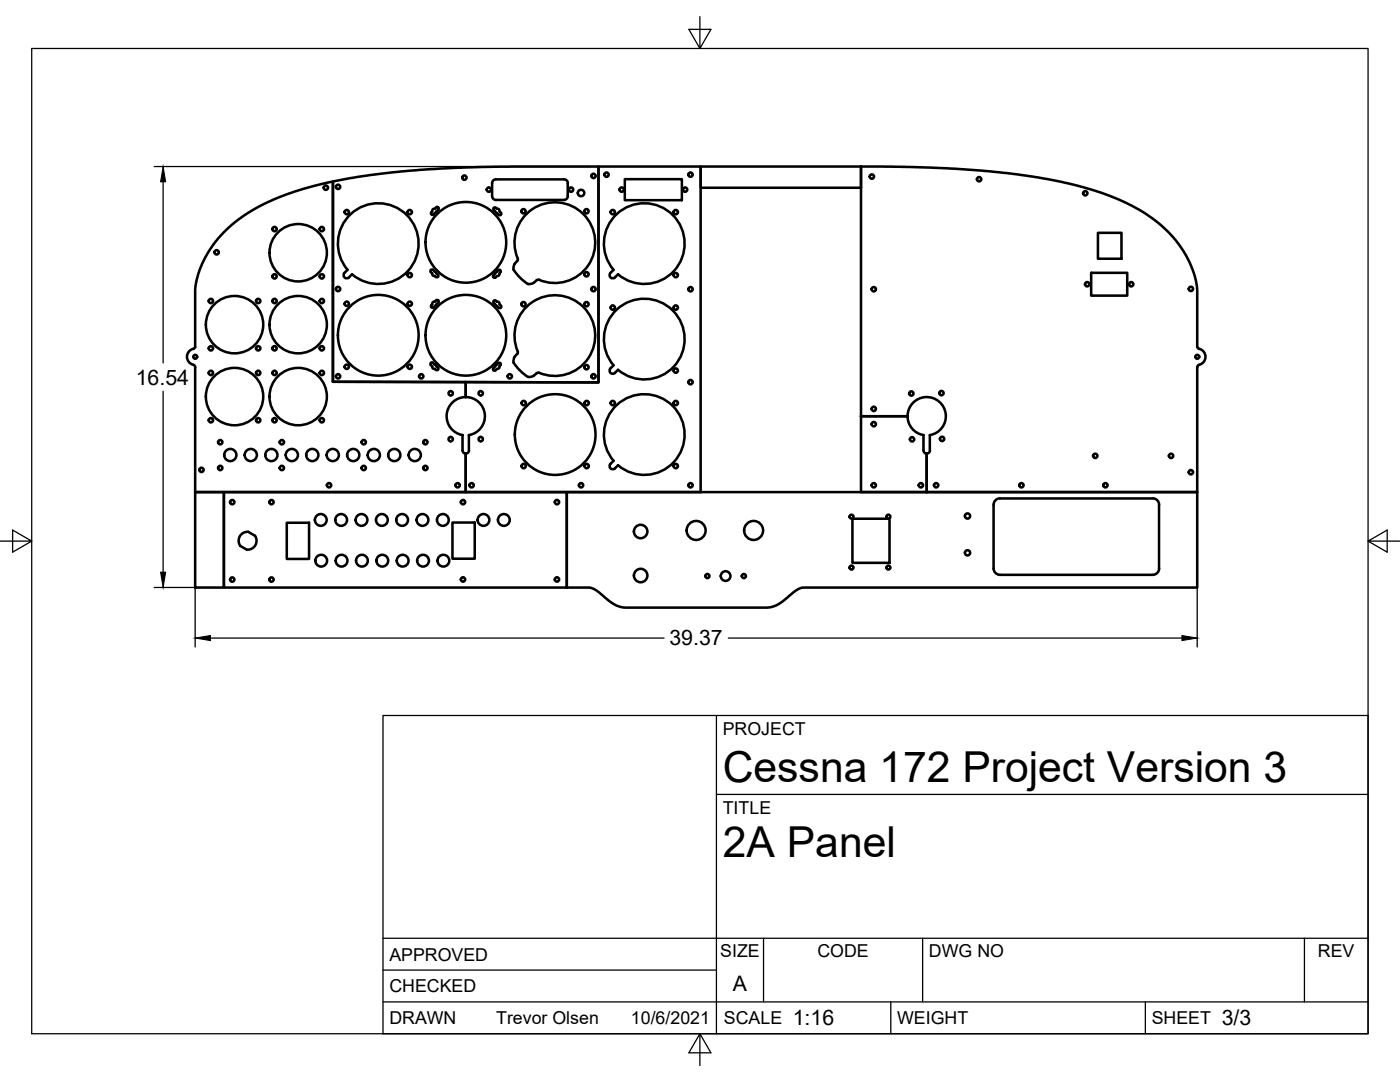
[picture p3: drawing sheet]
<svg xmlns="http://www.w3.org/2000/svg" width="279mm" height="216mm" viewBox="0 0 279 216" stroke-linecap="round" stroke-linejoin="round" font-family="sans-serif">
<!-- layer: Visible -->
<g fill="none" stroke="#000" stroke-width=".51">
<path d="M66.4 36.2l4.9-.9 5.6-.7 11.4-1 11.5-.3 19.6-.1v43.1l-53-.1zM98.2 36.6v2.5a.77 .77 0 0 0 .8 .8h13.6a.77 .77 0 0 0 .7-.8v-2.5M98.2 36.5a.77 .77 0 0 1 .8-.7h13.5a.74 .74 0 0 1 .8 .7M124.7 35.8h11.4v4.1h-11.4zM171.8 33.2h-32v4.3h32M171.8 33.2l9.9 .1 8.7 .4 7.1 .5 7.3 .9 6.8 1.1 4.6 1.2 5.2 1.7 4.5 2 3.9 2.4 3 2.5 2.6 2.9 1.9 3.3 1 2.3 .6 2.8v11.9a.77 .77 0 0 0 .8 .6 1.69 1.69 0 0 1 .8 1.7 1.69 1.69 0 0 1-1.4 1.4l-.2 .4v24.9h-54M171.8 33.2v65h13.1M70 42.7a8.1 8.1 0 0 1 11.2 .2 8.1 8.1 0 0 1 .2 11.2 8.1 8.1 0 0 1-11.1 .6l-.6 .7a.64 .64 0 0 1-1 0 .64 .64 0 0 1 0-1l.7-.6a8.1 8.1 0 0 1 .6-11.1zM86 54.3l.3 .3M86.3 54.5l.1 .5 .4 .1M86.4 53.9l.4 .3M86.4 53.8a.31 .31 0 0 0-.4 .1 .31 .31 0 0 0 0 .4"/>
<path d="M86.8 55.1l.2 .2M86.8 54.2l.3 .3M87 41.4l-.6 .4-.1 .4M87 59.9l-.2 .3M87 59.9a.31 .31 0 0 1 .5 0 .31 .31 0 0 1 0 .5l-.7 .6M87 41.4a.31 .31 0 0 1 .5 0 .31 .31 0 0 1 0 .4l-.4 .4M87.1 54.5l.3 .3M87.1 42.2l-.6 .6a.31 .31 0 0 1-.4 0 .31 .31 0 0 1 0-.4l.2-.2M87.4 54.8a.31 .31 0 0 1 0 .4 .31 .31 0 0 1-.4 0M99 41.5l.6 .3 .1 .4M99 41.5a.31 .31 0 0 0-.5 0 .31 .31 0 0 0 0 .4l1 1a.31 .31 0 0 0 .5 0 .31 .31 0 0 0 0-.5M99.7 42.2l.2 .2"/>
<path d="M99.8 54.4l-.2 .5-.4 .2M99.9 54.3a.31 .31 0 0 0 0-.3 .31 .31 0 0 0-.3-.2l-1.1 1.1a.31 .31 0 0 0 0 .4 .31 .31 0 0 0 .4 0l.2-.2M102.7 52.6l-.1 .3a1.48 1.48 0 0 0 .6 1.8l1.7 1.6a1.28 1.28 0 0 0 1.6 .1M103.2 52l-.5 .6M103.3 52.1l.1-.4a8.1 8.1 0 0 1 6.1-11.3 8.1 8.1 0 0 1 9.2 9 8.1 8.1 0 0 1-11.1 6.4M107.1 55.9l-.6 .5M107.6 55.8l-.5 .1M123.1 42.7a8.1 8.1 0 0 1 11.2 .2 8.1 8.1 0 0 1 .2 11.2 8.1 8.1 0 0 1-11.2 .6l-.6 .7a.65 .65 0 0 1-.9 0 .65 .65 0 0 1 0-1l.7-.6a8.1 8.1 0 0 1 .6-11.1zM217.8 54.4h7.2v4.6h-7.2zM219.1 46.5h4.7v5.1h-4.7zM66.4 76.2v-40l-3.2 .8-4.2 1.2-4.1 1.5-2.3 1-3.1 1.8-2.5 1.7-1.8 1.6-1.7 1.8-1.6 2.2-1 1.7-.9 1.9-.8 2.5-.3 1.9 .1 11.4-.2 .3a1.7 1.7 0 0 0-1.5 1.7 1.7 1.7 0 0 0 1.5 1.7l.2 .4-.1 24.9h54v-7.7M66.4 76.2h26.5v3"/>
<path d="M86.8 60.2l-.4 .1-.3 .6a.31 .31 0 0 0 0 .4 .31 .31 0 0 0 .4 0l.3-.3M86.8 72.8l-.4-.4a.31 .31 0 0 0-.4 0 .31 .31 0 0 0 0 .4l.4 .7 .4 .1M86.8 72.8l.3 .3M87.1 73.1l.3 .2a.31 .31 0 0 1 0 .5 .31 .31 0 0 1-.4 0l-.2-.2M92.9 79.2v-3l26.5 .1v-43.1h20.4v65h-46.9v-7.7M93 79.2a3.8 3.8 0 0 1 3.8 3.5 3.8 3.8 0 0 1-3.2 4.1v3.1a.61 .61 0 0 1-.6 .6M93 79.2a3.9 3.9 0 0 0-3.9 3.6 3.9 3.9 0 0 0 3.2 4.1v3a.65 .65 0 0 0 .7 .6M98.5 73.5a.31 .31 0 0 0 0 .4 .31 .31 0 0 0 .4 0l.2-.3M98.8 60.7l.4 .3M99 60l.1 .2M99 60a.31 .31 0 0 0-.5 0 .31 .31 0 0 0 0 .5l.3 .2M99.1 72.8l-.6 .7"/>
<path d="M99.2 60.2l.4 .1 .3 .7M99.4 72.5l-.3 .3M99.4 72.5a.31 .31 0 0 1 .5 0 .31 .31 0 0 1 0 .4M99.8 72.9l-.2 .6-.4 .1M100 61a.31 .31 0 0 1 0 .4 .31 .31 0 0 1-.5 0l-.4-.4M103.2 70.6a1.62 1.62 0 0 0 0 2.7l1.2 1.2 1 .7M103.3 70.6l.1-.3a8.1 8.1 0 0 1 6.1-11.3 8.1 8.1 0 0 1 9.2 8.9 8.1 8.1 0 0 1-11.1 6.5M106.5 74.9l-.5 .3h-.6M107.6 74.4l-.5 .1-.6 .5M123.1 61.7a8.1 8.1 0 0 1 11.2 .3 8.1 8.1 0 0 1 .2 11.1 8.1 8.1 0 0 1-11.2 .7l-.6 .6a.64 .64 0 0 1-.9 0 .64 .64 0 0 1 0-.9l.7-.6a8.1 8.1 0 0 1 .6-11.2zM38.9 98.2h5.8v19h-5.8zM44.7 98.2h68.4v19h-68.4z"/>
<path d="M113.1 98.2h125.8v19h-78.7l-1.4 .7-3.3 2.6a5 5 0 0 1-2.6 .7h-28.2a7.1 7.1 0 0 1-4.4-2.4l-1.2-.9-1.1-.6-4.9-.1zM123.1 80.8a8.1 8.1 0 0 1 11.2 .2 8.1 8.1 0 0 1 .2 11.2 8.1 8.1 0 0 1-11.2 .6l-.6 .7a.64 .64 0 0 1-.9 0 .64 .64 0 0 1 0-.9l.7-.7a8.1 8.1 0 0 1 .6-11.1zM171.8 83.1h9.3M181.1 83a4 4 0 0 0 3.2 3.9v3a.65 .65 0 0 0 .6 .6M181.1 83a3.8 3.8 0 0 1 3.6-3.8 3.8 3.8 0 0 1 4 3.4 3.8 3.8 0 0 1-3.1 4.2v.1M184.9 90.5v7.7M185.6 86.9v3M185.6 89.9a.65 .65 0 0 1-.7 .6M199.6 99.5h30.4M199.6 99.4a1.28 1.28 0 0 0-1.3 1.3v12.7M230 99.4a1.28 1.28 0 0 1 1.3 1.3M50.9 106.9a1.79 1.79 0 0 1 .1 1.9 1.79 1.79 0 0 1-1.7 .9l-1.4-.8a1.79 1.79 0 0 1 0-1.9 1.79 1.79 0 0 1 1.7-.9l1.3 .8"/>
<path d="M57.2 104.3h4.5v7.2h-4.5zM90.3 104.3h4.4v7.2h-4.4zM170.1 103.5h7.4v8.8h-7.4zM198.3 113.4a1.28 1.28 0 0 0 1.3 1.3h30.4a1.28 1.28 0 0 0 1.3-1.3M231.3 100.7v12.7"/>
<circle cx="65" cy="37.5" r=".43"/>
<circle cx="67.5" cy="37.3" r=".43"/>
<circle cx="92.7" cy="35.4" r=".43"/>
<circle cx="97.6" cy="37.8" r=".43"/>
<circle cx="114" cy="37.8" r=".43"/>
<circle cx="116" cy="38.5" r=".65"/>
<circle cx="118.4" cy="35.1" r=".43"/>
<circle cx="121" cy="34.9" r=".43"/>
<circle cx="124.1" cy="37.8" r=".43"/>
<circle cx="136.7" cy="37.8" r=".43"/>
<circle cx="137.8" cy="34.9" r=".43"/>
<circle cx="174" cy="35.2" r=".43"/>
<circle cx="195.4" cy="35.8" r=".43"/>
<circle cx="216.6" cy="38.6" r=".43"/>
<circle cx="43.2" cy="50.3" r=".43"/>
<circle cx="54.8" cy="55.1" r=".43"/>
<circle cx="54.8" cy="45.7" r=".43"/>
<circle cx="59.5" cy="50.4" r="5.7"/>
<circle cx="64.2" cy="55.1" r=".43"/>
<circle cx="64.2" cy="45.7" r=".43"/>
<circle cx="67.5" cy="57.7" r=".43"/>
<circle cx="69.2" cy="42.3" r=".43"/>
<circle cx="81.8" cy="42.3" r=".43"/>
<circle cx="81.8" cy="54.9" r=".43"/>
<circle cx="93" cy="48.4" r="8.1"/>
<circle cx="104.5" cy="42.2" r=".43"/>
<circle cx="117" cy="42.2" r=".43"/>
<circle cx="117" cy="54.7" r=".43"/>
<circle cx="118.4" cy="57.7" r=".43"/>
<circle cx="122.3" cy="42.3" r=".43"/>
<circle cx="134.9" cy="54.9" r=".43"/>
<circle cx="134.9" cy="42.3" r=".43"/>
<circle cx="137.8" cy="57.7" r=".43"/>
<circle cx="174.4" cy="57.7" r=".43"/>
<circle cx="217" cy="56.7" r=".43"/>
<circle cx="225.8" cy="56.7" r=".43"/>
<circle cx="237.7" cy="57.6" r=".43"/>
<circle cx="39" cy="71.2" r=".39"/>
<circle cx="42.1" cy="74.4" r=".43"/>
<circle cx="42.1" cy="60.1" r=".43"/>
<circle cx="42.1" cy="69.5" r=".43"/>
<circle cx="46.8" cy="79.1" r="5.7"/>
<circle cx="46.8" cy="64.8" r="5.7"/>
<circle cx="51.5" cy="74.4" r=".43"/>
<circle cx="51.5" cy="69.5" r=".43"/>
<circle cx="51.5" cy="60.1" r=".43"/>
<circle cx="54.8" cy="74.4" r=".43"/>
<circle cx="54.8" cy="69.5" r=".43"/>
<circle cx="54.8" cy="60.1" r=".43"/>
<circle cx="59.5" cy="79.1" r="5.7"/>
<circle cx="59.5" cy="64.8" r="5.7"/>
<circle cx="64.2" cy="69.5" r=".43"/>
<circle cx="64.2" cy="74.4" r=".43"/>
<circle cx="64.2" cy="60.1" r=".43"/>
<circle cx="67.5" cy="75.1" r=".43"/>
<circle cx="69.2" cy="60.6" r=".43"/>
<circle cx="69.2" cy="73.2" r=".43"/>
<circle cx="75.5" cy="66.9" r="8.1"/>
<circle cx="81.8" cy="60.6" r=".43"/>
<circle cx="81.8" cy="73.2" r=".43"/>
<circle cx="84.1" cy="75.1" r=".43"/>
<circle cx="89.9" cy="78.5" r=".43"/>
<circle cx="93" cy="66.9" r="8.1"/>
<circle cx="95.9" cy="78.5" r=".43"/>
<circle cx="101.7" cy="75.1" r=".43"/>
<circle cx="104.5" cy="60.7" r=".43"/>
<circle cx="117" cy="60.7" r=".43"/>
<circle cx="117" cy="73.3" r=".43"/>
<circle cx="118.4" cy="75.1" r=".43"/>
<circle cx="122.3" cy="61.4" r=".43"/>
<circle cx="134.9" cy="61.4" r=".43"/>
<circle cx="134.9" cy="73.9" r=".43"/>
<circle cx="137.8" cy="76.3" r=".43"/>
<circle cx="181.9" cy="78.5" r=".43"/>
<circle cx="187.9" cy="78.4" r=".43"/>
<circle cx="238.9" cy="71.2" r=".39"/>
<circle cx="40.2" cy="93.8" r=".43"/>
<circle cx="42.1" cy="83.9" r=".43"/>
<circle cx="44" cy="88.2" r=".43"/>
<circle cx="44" cy="93.4" r=".43"/>
<circle cx="46" cy="90.8" r="1.22"/>
<circle cx="50" cy="90.8" r="1.22"/>
<circle cx="51.5" cy="83.9" r=".43"/>
<circle cx="54.2" cy="90.8" r="1.22"/>
<circle cx="54.8" cy="83.9" r=".43"/>
<circle cx="56.3" cy="88.2" r=".43"/>
<circle cx="56.3" cy="93.4" r=".43"/>
<circle cx="58.2" cy="90.8" r="1.22"/>
<circle cx="62.3" cy="90.8" r="1.22"/>
<circle cx="64.2" cy="83.9" r=".43"/>
<circle cx="65.7" cy="96.8" r=".43"/>
<circle cx="66.4" cy="90.8" r="1.22"/>
<circle cx="70.5" cy="90.8" r="1.22"/>
<circle cx="72.6" cy="93.4" r=".43"/>
<circle cx="72.6" cy="88.2" r=".43"/>
<circle cx="74.6" cy="90.8" r="1.22"/>
<circle cx="78.7" cy="90.8" r="1.22"/>
<circle cx="82.8" cy="90.8" r="1.22"/>
<circle cx="84.9" cy="88.2" r=".43"/>
<circle cx="84.9" cy="93.4" r=".43"/>
<circle cx="89.9" cy="87.6" r=".43"/>
<circle cx="91.3" cy="96.8" r=".43"/>
<circle cx="94.1" cy="96.8" r=".43"/>
<circle cx="95.9" cy="87.6" r=".43"/>
<circle cx="104.5" cy="93" r=".43"/>
<circle cx="104.5" cy="80.4" r=".43"/>
<circle cx="110.8" cy="86.7" r="8.1"/>
<circle cx="116" cy="96.8" r=".43"/>
<circle cx="117.1" cy="93" r=".43"/>
<circle cx="117.1" cy="80.4" r=".43"/>
<circle cx="122.3" cy="80.4" r=".43"/>
<circle cx="134.9" cy="93" r=".43"/>
<circle cx="134.9" cy="80.4" r=".43"/>
<circle cx="137.8" cy="96.8" r=".43"/>
<circle cx="174.4" cy="84.6" r=".43"/>
<circle cx="174.4" cy="81.6" r=".43"/>
<circle cx="174.4" cy="96.8" r=".43"/>
<circle cx="182" cy="87.7" r=".43"/>
<circle cx="183.8" cy="96.8" r=".43"/>
<circle cx="186.8" cy="96.8" r=".43"/>
<circle cx="188" cy="87.6" r=".43"/>
<circle cx="203.8" cy="96.8" r=".43"/>
<circle cx="218.6" cy="91" r=".43"/>
<circle cx="220.6" cy="96.8" r=".43"/>
<circle cx="233.7" cy="91" r=".43"/>
<circle cx="237.7" cy="94.2" r=".43"/>
<circle cx="46.3" cy="115.6" r=".43"/>
<circle cx="46.3" cy="100.2" r=".43"/>
<circle cx="54.2" cy="100.2" r=".43"/>
<circle cx="54.2" cy="115.6" r=".43"/>
<circle cx="64" cy="103.7" r="1.17"/>
<circle cx="64.1" cy="111.9" r="1.17"/>
<circle cx="68.1" cy="103.7" r="1.17"/>
<circle cx="68.2" cy="111.9" r="1.17"/>
<circle cx="72.1" cy="103.7" r="1.17"/>
<circle cx="72.2" cy="111.9" r="1.17"/>
<circle cx="76.2" cy="103.7" r="1.17"/>
<circle cx="76.3" cy="111.9" r="1.17"/>
<circle cx="80.3" cy="103.7" r="1.17"/>
<circle cx="80.4" cy="111.9" r="1.17"/>
<circle cx="84.3" cy="103.7" r="1.17"/>
<circle cx="84.4" cy="111.9" r="1.17"/>
<circle cx="88.4" cy="103.7" r="1.17"/>
<circle cx="88.5" cy="111.9" r="1.17"/>
<circle cx="92.4" cy="100.2" r=".43"/>
<circle cx="92.4" cy="115.6" r=".43"/>
<circle cx="96.5" cy="103.7" r="1.17"/>
<circle cx="100.6" cy="103.7" r="1.17"/>
<circle cx="111.2" cy="100.2" r=".43"/>
<circle cx="111.2" cy="115.6" r=".43"/>
<circle cx="127.9" cy="114.8" r="1.34"/>
<circle cx="127.9" cy="106.1" r="1.34"/>
<circle cx="138.9" cy="105.8" r="1.89"/>
<circle cx="141.2" cy="114.9" r=".41"/>
<circle cx="144.8" cy="114.9" r=".96"/>
<circle cx="148.5" cy="114.9" r=".41"/>
<circle cx="150.4" cy="105.8" r="1.89"/>
<circle cx="169.9" cy="103.1" r=".39"/>
<circle cx="169.9" cy="113.3" r=".39"/>
<circle cx="177.3" cy="113.3" r=".39"/>
<circle cx="177.3" cy="103.1" r=".39"/>
<circle cx="193.1" cy="110.3" r=".52"/>
<circle cx="193.1" cy="103" r=".52"/>
</g>
<!-- layer: Titleblock -->
<path d="M76.4 142.8h196.6v63.5h-196.6zM143 158.5h130M143 142.8v63.5M76.4 199.9h196.6M76.4 193.6h66.6M76.4 187.2h196.6M152.4 187.2v12.7M177.8 199.9v6.4M184.1 187.2v12.7M228.6 199.9v6.4M260.3 187.2v12.7" fill="none" stroke="#000" stroke-width=".25"/>
<!-- layer: Border -->
<path d="M6.3 9.7h266.7v196.6h-266.7zM139.7 3.3v6.4l2.2-3.8h-4.4l2.2 3.8M0 108h6.3l-3.8-2.2v4.4l3.8-2.2M273 108l3.8 2.2v-4.4l-3.8 2.2h6.4M139.7 206.3l-2.2 3.8h4.4l-2.2-3.8v6.3" fill="none" stroke="#000" stroke-width=".25"/>
<!-- layer: Dimensions -->
<path d="M30.8 33.2h86.8M32.6 36.3v36.1M32.6 78.1v36.1M38.9 99.9v29.2M238.9 99.9v29.2M30.8 117.2h12.1M42 127.3h90.5M145.4 127.3h90.5" fill="none" stroke="#000" stroke-width=".25"/>
<path d="M32.6 33.2l.5 3.1h-1.1zM32 114.2h1.1l-.5 3zM38.9 127.3l3.1-.5v1zM235.9 126.8l3 .5-3 .5z" fill="#000" stroke="#000" stroke-width=".2"/>
<g font-size="8.5">
<text x="144.3" y="156">Cessna 172 Project Version 3</text>
<text x="144.3" y="171">2A Panel</text>
</g>
<g font-size="4.3">
<text x="27.1" y="76.7">16.54</text>
<text x="133.6" y="128.8">39.37</text>
<text x="146.3" y="197.7">A</text>
<text x="158.2" y="204.6">1:16</text>
<text x="243.8" y="204.6">3/3</text>
</g>
<g font-size="3.5">
<text x="144.3" y="146.6">PROJECT</text>
<text x="144.3" y="162.3">TITLE</text>
<text x="77.7" y="191.7">APPROVED</text>
<text x="143.7" y="191">SIZE</text>
<text x="163.1" y="191">CODE</text>
<text x="185.4" y="191">DWG NO</text>
<text x="263" y="191">REV</text>
<text x="77.7" y="198">CHECKED</text>
<text x="77.7" y="204.4">DRAWN</text>
<text x="99" y="204.4">Trevor Olsen</text>
<text x="125.9" y="204.4">10/6/2021</text>
<text x="144.5" y="204.4">SCALE</text>
<text x="179" y="204.4">WEIGHT</text>
<text x="229.8" y="204.4">SHEET</text>
</g>
</svg>
